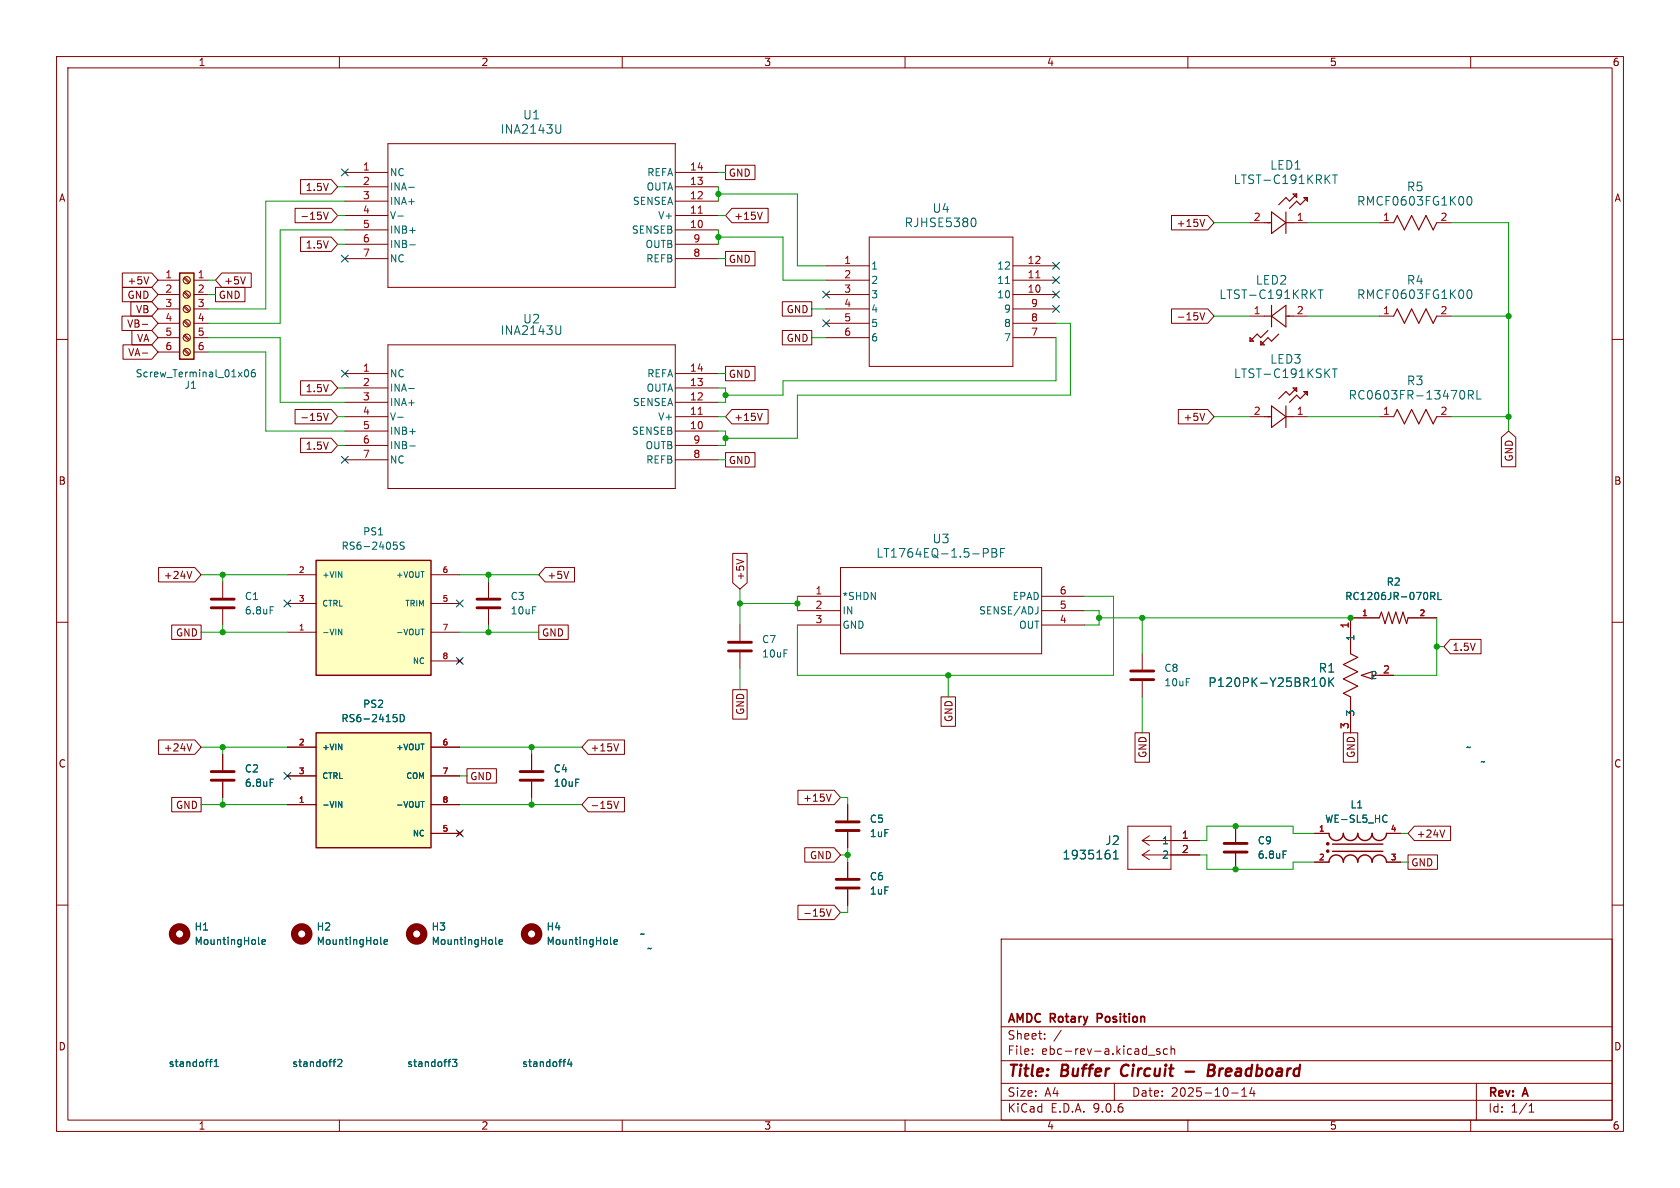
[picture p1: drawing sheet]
<svg xmlns="http://www.w3.org/2000/svg" width="297mm" height="210mm" viewBox="0 0 297 210" stroke-linecap="round" stroke-linejoin="round" font-family="sans-serif">
<g fill="none" stroke="#840000" stroke-width=".18">
<path d="M10 10h277v190h-277zM12 12h273v186h-273zM60 10v2M110 10v2M160 10v2M210 10v2M260 10v2M61 30.5h7.6M61 33h7.6M61 35.6h7.6M61 38.1h7.6M68.6 25.4h50.8v25.4h-50.8z"/>
<path d="M119.4 30.5h7.6M119.4 33h7.6M119.4 35.6h7.6M119.4 38.1h7.6M221 39.4h2.5M228.6 39.4h2.5M243.8 39.4h2.6M254 39.4h2.5M61 40.6h7.6M61 43.2h7.6M61 45.7h7.6M119.4 40.6h7.6"/>
<path d="M119.4 43.2h7.6M119.4 45.7h7.6M146 47h7.7M146 49.5h7.7M146 52.1h7.7M146 54.6h7.7M146 57.2h7.7M146 59.7h7.7M153.7 41.9h25.4v22.9h-25.4zM179.1 47h7.6M179.1 49.5h7.6M179.1 52.1h7.6"/>
<path d="M179.1 54.6h7.6M179.1 57.2h7.6M179.1 59.7h7.6M221 55.9h2.5M228.6 55.9h2.5M243.8 55.9h2.6M254 55.9h2.5M10 60h2M61 66h7.6M61 68.6h7.6M61 71.1h7.6M61 73.7h7.6"/>
<path d="M61 76.2h7.6M61 78.7h7.6M68.6 61h50.8v25.4h-50.8zM119.4 66h7.6M119.4 68.6h7.6M119.4 71.1h7.6M119.4 73.7h7.6M119.4 76.2h7.6M119.4 78.7h7.6M221 73.7h2.5M228.6 73.7h2.5M243.8 73.7h2.6"/>
<path d="M254 73.7h2.5M285 60h2M61 81.3h7.6M119.4 81.3h7.6M10 110h2M130.8 110.5v2.8M130.8 115.3v2.8M141 105.4h7.6M141 108h7.6M141 110.5h7.6M148.6 100.3h35.5v15.3h-35.5zM184.1 105.4h7.7"/>
<path d="M184.1 108h7.7M184.1 110.5h7.7M201.9 115.6v2.8M243.8 109.2h-5v2.6M243.8 119.4h2.6M248.9 109.2h5.1M285 110h2M39.4 133.4v2.7M39.4 138.2v2.8M201.9 120.4v2.8M238.8 127v2.5M149.9 142.2v2.8"/>
<path d="M149.9 147.1v2.8M149.9 152.4v2.8M149.9 157.2v2.8M218.4 146.1v2.7M218.4 150.9v2.8M232.4 147.3h2.5M232.4 152.4h2.5M245.1 147.3h2.5M245.1 152.4h2.5M10 160h2M177 166h108v32h-108zM285 160h2"/>
<path d="M60 198v2M110 198v2M160 198v2M177 194.5h108M177 191.5h108M177 187.5h108M177 181.5h108M182.5 186.3v.1M182.5 185.5v.1M184.7 183.6v.1M184.7 182.8v.1M187.6 182.1l-1.3 2"/>
<path d="M197 191.5v3M203 186.5h1.2M205 185.5l-.3-.1-.2 .2v.2l.5 .2v.3h-.5M206.4 185.5l-.4-.1-.3 .3v.4l.1 .2h.6M207 185.5l.2-.1 .4 .1 .1 .9M207 184.9v1.5M210 198v2M217.7 193.2h1.2M219.5 193.8h.9M219.5 192.7l.5-.4v1.5M221.3 192.2l-.3 1.1h.9M221.7 192.8v1"/>
<path d="M260 198v2M261 191.5v6.5M270.3 196.6h.9M270.3 195.5l.4-.4v1.5"/>
</g>
<path d="M198.5 188.5a1.27 1.27 0 0 0 0 1.6M209.6 189.4h1.5M213.6 189.2h.7M213.7 188.2h.7a.49 .49 0 0 1 .3 .5 .49 .49 0 0 1-.4 .5l.3 .1a.58 .58 0 0 1-.3 .9h-.8z" fill="none" stroke="#840000" stroke-width=".4"/>
<path d="M194 180h.6M194.6 179.2h-.6v1.5" fill="none" stroke="#840000" stroke-width=".3"/>
<g fill="none" stroke="#840000" stroke-width=".2">
<path d="M223.5 39.4h1.3M224.8 37.5l2.5 1.9-2.5 1.9zM227.3 37.5v3.8M227.3 39.4h1.3M228.6 34.3h.6v.6zM229.2 34.3l-1.2 1.3-.7-.7-1.2 1.3M230.5 34.9h.6v.7zM231.1 34.9l-1.2 1.3-.7-.6-1.2 1.2M246.4 39.4l.6-1.3 1.3 2.5 1.3-2.5 1.2 2.5 1.3-2.5 1.3 2.5 .6-1.2M221 59.7l.6 .6h-.6zM223.5 55.9h1.3M224.2 58.4l-1.3 1.3-.7-.6-1.2 1.2"/>
<path d="M224.8 55.9l2.5-1.9v3.8zM224.8 54v3.8M226.1 59.1l-1.3 1.2-.6-.6-1.3 1.3M227.3 55.9h1.3M246.4 55.9l.6-1.3 1.3 2.6 1.3-2.6 1.2 2.6 1.3-2.6 1.3 2.6 .6-1.3M222.9 60.3l.6 .7h-.6zM223.5 73.7h1.3M224.8 71.8l2.5 1.9-2.5 1.9zM227.3 71.8v3.8M227.3 73.7h1.3M228.6 68.6h.6v.6zM229.2 68.6l-1.2 1.3-.7-.7-1.2 1.3"/>
<path d="M230.5 69.2h.6v.7zM231.1 69.2l-1.2 1.3-.7-.6-1.2 1.2M246.4 73.7l.6-1.3 1.3 2.5 1.3-2.5 1.2 2.5 1.3-2.5 1.3 2.5 .6-1.2M238.8 111.8v3.8l1.2 .6-2.5 1.3 2.5 1.2-2.5 1.3 2.5 1.3-2.5 1.3 1.3 .6v3.8M242.6 118.7l-1.9 .7 1.9 .6M242.6 119.4h1.2M243.8 109.2l.4-1 .7 2 .6-2 .6 2 .7-2 .6 2 .6-2 .7 2 .2-1"/>
</g>
<g fill="none" stroke="#006464" stroke-width=".18">
<path d="M70.3 38.2h1M72.3 33.1h.9M99.1 22v1.3l-.1 .2-.4 .1M172 38.5a.83 .83 0 0 1 .6 .7 .83 .83 0 0 1-.3 .8l-.3 .1M235.6 30.9h.8M236 30.9v1.5M259.5 34.9l.2-.2a.83 .83 0 0 1 .6 .7 .83 .83 0 0 1-.3 .8l-.2 .1a.82 .82 0 0 1-.3-1.4zM72.4 40.7h1M72.4 43.3h1M99.1 57.6v1.2l-.1 .2-.4 .1M177.7 50.1h.8M233 51.2h.9"/>
<path d="M233.5 51.2v1.6M259.5 51.4l.2-.2a.83 .83 0 0 1 .6 .7 .83 .83 0 0 1-.3 .8l-.2 .1a.82 .82 0 0 1-.3-1.4zM70.3 73.8h1M72.3 68.7h.9M72.4 76.3h1M72.4 78.8h1M235.5 65.2h.9M236 65.2v1.5M259.6 69.8l.7-.1 .2-.2-.1-.3-.2-.2h-.6v1.5M260 69.8l.5 .7M261.1 69v1.5h.7M173.8 97h.6l.3 .3-.1 .4-.8 .1"/>
<path d="M175.4 97h.5l.2 .1 .1 .3-.3 .3a.41 .41 0 0 1 .4 .4 .41 .41 0 0 1-.4 .4h-.5zM175.4 97.7h.5M176.9 97.7h.5M177.6 97h-.7v1.5M183.5 107.3v.9l-.4 .3M233.8 119.8a.95 .95 0 0 0 0 1.5 .83 .83 0 0 0 .6-.6 .83 .83 0 0 0-.3-.8l-.2-.1M234.9 119.8v1.5M235.8 119.8l-.9 .9M252.9 105.4l.6-.1 .2-.2-.1-.3-.7-.1v1.3M253.2 105.4l.5 .6M254.2 104.7v1.3h.6M47.8 137.7h.6"/>
<path d="M235.1 120.5l.7 .8M226.8 150.4h.6M244.7 144.2l.3-.1 .2 .1M245.2 145.2l-.2 .2-.3-.1"/>
</g>
<path d="M123.4 37.7h.8M183.1 49.1h.7M123.4 73.2h.8" fill="none" stroke="#a90000" stroke-width=".18"/>
<path d="M128.8 113.5h4M128.8 115.1h4M199.9 118.6h4.1M37.3 136.4h4.1M37.3 137.9h4.1M199.9 120.1h4.1M147.8 145.3h4.1M147.8 146.8h4.1M147.8 155.4h4.1M147.8 157h4.1M216.4 149.1h4.1M216.4 150.6h4.1" fill="none" stroke="#840000" stroke-width=".51"/>
<g fill="#840000" stroke="#840000" stroke-width=".18">
<circle cx="234.7" cy="149.2" r=".23"/>
<circle cx="234.7" cy="150.5" r=".23"/>
</g>
<path d="M234.9 147.3a1.27 1.27 0 0 0 1.3 1.3 1.27 1.27 0 0 0 1.3-1.3 1.27 1.27 0 0 0 1.3 1.3 1.27 1.27 0 0 0 1.2-1.3 1.27 1.27 0 0 0 1.3 1.3 1.27 1.27 0 0 0 1.3-1.3 1.27 1.27 0 0 0 1.2 1.3 1.27 1.27 0 0 0 1.3-1.3M234.9 152.4a1.27 1.27 0 0 1 1.3-1.3 1.27 1.27 0 0 1 1.3 1.3 1.27 1.27 0 0 1 1.3-1.3 1.27 1.27 0 0 1 1.2 1.3 1.27 1.27 0 0 1 1.3-1.3 1.27 1.27 0 0 1 1.3 1.3 1.27 1.27 0 0 1 1.2-1.3 1.27 1.27 0 0 1 1.3 1.3M235.6 149.2h8.9M235.6 150.5h8.9" fill="none" stroke="#840000" stroke-width=".25"/>
<path d="M55.9 99.1h20.3v20.3h-20.3z" fill="#ffffc2"/>
<path d="M55.9 99.1h20.3v20.3h-20.3z" fill="none" stroke="#840000" stroke-width=".25"/>
<g fill="none" stroke="#840000" stroke-width=".18">
<path d="M39.4 102.9v2.8M39.4 107.7v2.8M50.8 101.6h5.1M50.8 106.7h5.1M50.8 111.8h5.1M76.2 101.6h5.1M76.2 106.7h5.1M76.2 111.8h5.1M76.2 116.8h5.1M80.9 116.5l.8 .7M81.7 116.5l-.8 .7M86.4 102.9v2.8"/>
<path d="M86.4 107.7v2.8"/>
</g>
<path d="M69.6 95.8h.6M69.7 96.3h.3l.2 .3-.1 .4-.4 .1M71.5 95.9l-.5-.1-.2 .2v.3l.5 .3 .2 .3-.3 .2-.5-.1M47.8 107.3h.6M59.9 111.2l.5 1v-1M74.4 111.2h.6M107.9 166.8l.2 .1M108.5 166.5l.6-.1v-.2l-.4-.1-.2 .2 .1 .6h.5" fill="none" stroke="#006464" stroke-width=".18"/>
<path d="M37.3 105.9h4.1M37.3 107.4h4.1M84.3 105.9h4.1M84.3 107.4h4.1" fill="none" stroke="#840000" stroke-width=".51"/>
<circle cx="94" cy="165.1" r="1.27" fill="none" stroke="#840000" stroke-width="1.3"/>
<path d="M55.9 129.5h20.3v20.4h-20.3z" fill="#ffffc2"/>
<path d="M55.9 129.5h20.3v20.4h-20.3z" fill="none" stroke="#840000" stroke-width=".25"/>
<g fill="none" stroke="#840000" stroke-width=".18">
<path d="M50.8 132.1h5.1M50.8 137.2h5.1M76.2 132.1h5.1M76.2 137.2h5.1M50.8 142.2h5.1M76.2 142.2h5.1M76.2 147.3h5.1M80.9 146.9l.8 .8M81.7 146.9l-.8 .8M199.4 146.1h7.6v7.6h-7.6zM201.9 148.6h10.2M201.9 148.6l1.3 .8"/>
<path d="M201.9 151.1h10.2M201.9 151.1l1.3 .9M203.2 147.7l-1.3 .9M203.2 150.3l-1.3 .8"/>
</g>
<path d="M69.5 126.3h.7M70 126.8l.2 .2v.3l-.2 .3M70.8 126.3a.64 .64 0 0 1 .7 .6 .64 .64 0 0 1-.7 .7zM59.9 141.7l.5 1v-1M74.4 141.7h.6M196.8 151.8h.9M196.8 150.7l.5-.4v1.5" fill="none" stroke="#006464" stroke-width=".18"/>
<path d="M31.7 48.3h2.6v15.2h-2.6z" fill="#ffffc2"/>
<path d="M31.7 48.3h2.6v15.2h-2.6z" fill="none" stroke="#840000" stroke-width=".25"/>
<g fill="none" stroke="#840000" stroke-width=".18">
<path d="M52.2 36.8h6.4l1.1 1.3-1.1 1.3h-6.4zM53.1 31.7h5.5l1.1 1.3-1.1 1.3h-5.5zM57.2 37.5l.4 1.3 .4-1.3M128.3 29.2h5.2v2.6h-5.2zM129.4 36.8h6.4v2.6h-6.4l-1.1-1.3zM134.8 37.5l-.5 1.3M207.1 38.1h6.4l1.1 1.3-1.1 1.2h-6.4zM213 38.8l-.4 1.2M21.6 55.9h5.2l1.1 1.3-1.1 1.2h-5.2zM21.6 50.8h5.2l1.1 1.3-1.1 1.2h-5.2zM21.6 48.3h5.2l1.1 1.2-1.1 1.3h-5.2zM23.1 53.3h3.7l1.1 1.3-1.1 1.3h-3.7z"/>
<path d="M23.3 58.4h3.5l1.1 1.3-1.1 1.3h-3.5zM25.1 57.3h1M26.3 48.9l-.4 1.3M27.9 49.5h3.8M27.9 52.1h3.8M27.9 54.6h3.8M27.9 57.2h3.8M27.9 59.7h3.8M32.5 49.2l.9 .8M32.5 51.7l.9 .9M32.5 54.3l.9 .8M32.5 56.8l.9 .9"/>
<path d="M32.5 59.4l.9 .8M32.7 49l.8 .9M32.7 51.6l.8 .8M32.7 54.1l.8 .8M32.7 56.6l.8 .9M32.7 59.2l.8 .8M34.3 49.5h2.5M34.3 52.1h2.5M34.3 54.6h2.5M34.3 57.2h2.5M34.3 59.7h2.5M38.1 50.8h5.2v2.5h-5.2z"/>
<path d="M39.2 48.3h5.2v2.5h-5.2l-1.1-1.3zM43.4 48.9l-.4 1.3M53.1 41.9h5.5l1.1 1.3-1.1 1.3h-5.5zM128.3 44.4h5.2v2.6h-5.2zM138.3 58.4h5.2v2.6h-5.2zM138.3 53.3h5.2v2.6h-5.2zM207.1 54.6h6.4l1.1 1.3-1.1 1.3h-6.4zM212.1 55.3l.5 1.3 .4-1.3M21.7 61h5.1l1.1 1.2-1.1 1.3h-5.1zM25.1 62.4h1M27.9 62.2h3.8M32.5 61.9l.9 .8"/>
<path d="M32.7 61.7l.8 .9M34.3 62.2h2.5M52.2 72.4h6.4l1.1 1.3-1.1 1.2h-6.4zM53.1 67.3h5.5l1.1 1.3-1.1 1.3h-5.5zM53.1 77.5h5.5l1.1 1.2-1.1 1.3h-5.5zM57.2 73.1l.4 1.2 .4-1.2M128.3 64.8h5.2v2.5h-5.2zM129.4 72.4h6.4v2.5h-6.4l-1.1-1.2zM134.8 73.1l-.5 1.2M208.3 72.4h5.2l1.1 1.3-1.1 1.2h-5.2zM213 73.1l-.4 1.2M265.4 77.3l1.3-1.1 1.3 1.1v5.2h-2.6z"/>
<path d="M128.3 80h5.2v2.6h-5.2zM129.5 97.8h2.6v5.2l-1.3 1.1-1.3-1.1zM130.2 98.9l1.3 .4M28 100.3h6.4l1.2 1.3-1.2 1.3h-6.4zM30.4 110.5h5.2v2.5h-5.2zM33.9 101l-.4 1.3M95.2 110.5h5.3v2.5h-5.3zM96.4 100.3h5.2v2.6h-5.2l-1.2-1.3zM100.5 101l-.4 1.3M243.8 109.2h-5v2.6M243.8 119.4h2.6M248.9 109.2h5.1"/>
<path d="M256.4 113h5.4v2.6h-5.4l-1.1-1.3zM28 130.8h6.4l1.2 1.3-1.2 1.3h-6.4zM33.9 131.5l-.4 1.3M39.4 133.4v2.7M39.4 138.2v2.8M50.8 132.1h5.1M50.8 137.2h5.1M76.2 132.1h5.1M76.2 137.2h5.1M82.5 135.9h5.3v2.5h-5.3zM94 133.4v2.7M94 138.2v2.8"/>
<path d="M104 130.8h6.4v2.6h-6.4l-1.1-1.3zM109.4 131.5l-.5 1.3M129.5 121.9h2.6v5.2h-2.6zM141.1 139.7h6.4l1.1 1.3-1.1 1.2h-6.4zM166.4 123.2h2.5v5.2h-2.5zM200.7 129.5h2.5v5.2h-2.5zM237.5 129.5h2.5v5.2h-2.5zM238.8 127v2.5M30.4 141h5.2v2.5h-5.2zM50.8 142.2h5.1M76.2 147.3h5.1M76.2 142.2h5.1"/>
<path d="M80.9 146.9l.8 .8M81.7 146.9l-.8 .8M104 141h6.4v2.5h-6.4l-1.1-1.3zM108.5 141.6l.4 1.3 .5-1.3M142.3 149.9h5.2l1.1 1.2-1.1 1.3h-5.2zM146.9 140.4l-.4 1.2M149.9 142.2v2.8M149.9 147.1v2.8M149.9 152.4v2.8M149.9 157.2v2.8M207 148.6h5.1M207 151.1h5.1"/>
<path d="M218.4 146.1v2.7M218.4 150.9v2.8M232.4 147.3h2.5M232.4 152.4h2.5M245.1 147.3h2.5M245.1 152.4h2.5M248.9 151.1h5.2v2.6h-5.2zM250 146h6.4v2.6h-6.4l-1.1-1.3zM255.4 146.7l-.4 1.3M141.1 160h6.4l1.1 1.3-1.1 1.3h-6.4zM146.1 160.7l.4 1.3 .4-1.3"/>
<circle cx="33" cy="52.1" r=".63"/>
<circle cx="33" cy="54.6" r=".63"/>
<circle cx="33" cy="49.5" r=".63"/>
<circle cx="33" cy="57.1" r=".63"/>
<circle cx="33" cy="59.7" r=".63"/>
<circle cx="33" cy="62.2" r=".63"/>
</g>
<g fill="none" stroke="#006464" stroke-width=".18">
<path d="M43.4 65.4l.1-.1a.68 .68 0 0 1 .5 .7 .68 .68 0 0 1-.5 .6 .84 .84 0 0 1-.1-1.2zM45 65.3l-.3 .1a.86 .86 0 0 0 0 1.2l.4-.1 .1-.4-.3-.3h-.2l-.3 .3M233.8 119.8a.95 .95 0 0 0 0 1.5 .83 .83 0 0 0 .6-.6 .83 .83 0 0 0-.3-.8l-.2-.1M234.9 119.8v1.5M235.8 119.8l-.9 .9M252.9 105.4l.6-.1 .2-.2-.1-.3-.7-.1v1.3M253.2 105.4l.5 .6M254.2 104.7v1.3h.6M47.8 137.7h.6M69.5 126.3h.7M70 126.8l.2 .2v.3l-.2 .3M70.8 126.3a.64 .64 0 0 1 .7 .6 .64 .64 0 0 1-.7 .7z"/>
<path d="M235.1 120.5l.7 .8M59.9 141.7l.5 1v-1M74.4 141.7h.6M196.8 151.8h.9M196.8 150.7l.5-.4v1.5M226.8 150.4h.6M244.7 144.2l.3-.1 .2 .1M245.2 145.2l-.2 .2-.3-.1M45.7 166.8l.2 .1M46.3 166.5l.6-.1v-.2l-.4-.1-.2 .2 .1 .6h.5M67.3 166.8l.2 .1M67.9 166.5l.6-.1-.1-.2-.3-.1-.2 .2 .1 .6h.4"/>
<path d="M87.6 166.8l.2 .1M88.2 166.5l.6-.1v-.2l-.4-.1-.2 .2 .1 .6h.5M107.9 166.8l.2 .1M108.5 166.5l.6-.1v-.2l-.4-.1-.2 .2 .1 .6h.5M37 187.7h.5M37.5 187.3h-.2M37.9 188.5h.7M37.9 187.6l.3-.3v1.2M59.7 187.4l.5-.1 .2 .3-.7 .9h.7M80 187.3h.8l-.5 .5 .4 .1v.5l-.2 .1-.5-.1M100.7 187.2l-.3 .9h.7M101 187.7v.8"/>
</g>
<g fill="none" stroke="#840000" stroke-width="1.3">
<circle cx="31.7" cy="165.1" r="1.27"/>
<circle cx="53.3" cy="165.1" r="1.27"/>
<circle cx="73.7" cy="165.1" r="1.27"/>
</g>
<path d="M91.9 136.4h4.1M91.9 137.9h4.1" fill="none" stroke="#840000" stroke-width=".51"/>
<g fill="none" stroke="#009600" stroke-width=".18">
<path d="M59.7 38.1h1.3M59.7 33h1.3M61 35.6h-14v19h-10.2M127 38.1h1.3M127 30.5h1.3M127 33v2.6M127 34.3h14v12.7h5M214.6 39.4h6.4M231.1 39.4h12.7M256.5 39.4h10.2v36.8M36.8 59.7h12.7v11.4h11.5M36.8 49.5h1.3"/>
<path d="M36.8 52.1h1.3M59.7 43.2h1.3M61 40.6h-11.5v16.6h-12.7M127 40.6v2.6M127 45.7h1.3M127 41.9h11.4v7.6h7.6M143.5 54.6h2.5M143.5 59.7h2.5M186.7 59.7v7.6h-48.3v2.6h-10.1M186.7 57.2h2.5v12.7h-48.2v7.6h-12.7M214.6 55.9h6.4M231.1 55.9h12.7"/>
<path d="M256.5 55.9h10.2M36.8 62.2h10.2v14h14M59.7 73.7h1.3M59.7 68.6h1.3M59.7 78.7h1.3M127 73.7h1.3M127 68.6h1.3v2.5h-1.3M127 76.2h1.3v2.5h-1.3M127 66h1.3M214.6 73.7h6.4M231.1 73.7h12.7M256.5 73.7h10.2"/>
<path d="M127 81.3h1.3M35.6 101.6h15.2M35.6 111.8h15.2M39.4 101.6v1.3M39.4 110.5v1.3M81.3 101.6h13.9M81.3 111.8h13.9M86.4 101.6v1.3M86.4 110.5v1.3M130.8 104.1v6.4M130.8 118.1v3.8M130.8 106.7h10.2"/>
<path d="M141 105.4v2.6M167.6 119.4v3.8M191.8 108h2.5v2.5h-2.5M191.8 105.4h5v14h-55.8v-8.9M194.3 109.2h44.5M201.9 109.2v6.4M254 109.2v10.2h-7.6M254 114.3h1.3M35.6 132.1h15.2M39.4 132.1v1.3M81.3 132.1h21.6M81.3 137.2h1.2"/>
<path d="M94 132.1v1.3M201.9 123.2v6.3M35.6 142.2h15.2M39.4 141v1.2M81.3 142.2h21.6M94 141v1.2M148.6 141h1.3v1.2M148.6 151.1h1.3M149.9 149.9v2.5M212.1 151.1h1.3v2.6h15.2v-1.3h3.8M232.4 147.3h-3.8v-1.2h-15.2v2.5h-1.3M247.6 152.4h1.3"/>
<path d="M247.6 147.3h1.3M149.9 160v1.3h-1.3"/>
</g>
<g fill="none" stroke="#000084" stroke-width=".18">
<path d="M60.4 29.9l1.2 1.2M61.6 29.9l-1.2 1.2M60.4 45.1l1.2 1.2M61.6 45.1l-1.2 1.2M145.4 56.5l1.3 1.3M145.4 51.5l1.3 1.2M146.7 56.5l-1.3 1.3M146.7 51.5l-1.3 1.2M186.1 48.9l1.2 1.2M186.1 54l1.2 1.2M186.1 46.4l1.2 1.2M186.1 51.5l1.2 1.2"/>
<path d="M187.3 48.9l-1.2 1.2M187.3 54l-1.2 1.2M187.3 46.4l-1.2 1.2M187.3 51.5l-1.2 1.2M60.4 65.4l1.2 1.2M61.6 65.4l-1.2 1.2M60.4 80.7l1.2 1.2M61.6 80.7l-1.2 1.2M50.2 106.1l1.2 1.2M51.4 106.1l-1.2 1.2M80.7 116.2l1.2 1.2M80.7 106.1l1.2 1.2"/>
<path d="M81.9 106.1l-1.2 1.2M81.9 116.2l-1.2 1.2M50.2 136.6l1.2 1.2M51.4 136.6l-1.2 1.2M80.7 146.7l1.2 1.2M81.9 146.7l-1.2 1.2"/>
</g>
<g fill="#009600" stroke="#009600" stroke-width=".18">
<circle cx="266.7" cy="73.7" r=".46"/>
<circle cx="266.7" cy="55.9" r=".46"/>
<circle cx="130.8" cy="106.7" r=".46"/>
<circle cx="141" cy="106.7" r=".46"/>
<circle cx="167.6" cy="119.4" r=".46"/>
<circle cx="149.9" cy="151.1" r=".46"/>
<circle cx="194.3" cy="109.2" r=".46"/>
<circle cx="128.3" cy="77.5" r=".46"/>
<circle cx="128.3" cy="69.9" r=".46"/>
<circle cx="254" cy="114.3" r=".46"/>
<circle cx="238.8" cy="109.2" r=".46"/>
<circle cx="218.4" cy="146.1" r=".46"/>
<circle cx="218.4" cy="153.7" r=".46"/>
<circle cx="201.9" cy="109.2" r=".46"/>
<circle cx="127" cy="41.9" r=".46"/>
<circle cx="127" cy="34.3" r=".46"/>
<circle cx="39.4" cy="142.2" r=".46"/>
<circle cx="86.4" cy="101.6" r=".46"/>
<circle cx="39.4" cy="111.8" r=".46"/>
<circle cx="39.4" cy="132.1" r=".46"/>
<circle cx="86.4" cy="111.8" r=".46"/>
<circle cx="39.4" cy="101.6" r=".46"/>
<circle cx="94" cy="132.1" r=".46"/>
<circle cx="94" cy="142.2" r=".46"/>
</g>
<g font-size="2.8" fill="#840000">
<text x="178" y="190.9">Title:</text>
<text x="187.7" y="190.9">Buffer</text>
<text x="199" y="190.9">Circuit</text>
<text x="216" y="190.9">Breadboard</text>
</g>
<g font-size="2.1" fill="#006464">
<text x="88.4" y="23.9">INA2143U</text>
<text x="92.4" y="21.3">U1</text>
<text x="218" y="32.7">LTST-C191KRKT</text>
<text x="224.5" y="30.2">LED1</text>
<text x="248.6" y="34">R5</text>
<text x="159.8" y="40.4">RJHSE5380</text>
<text x="164.8" y="37.8">U4</text>
<text x="239.8" y="36.6">RMCF0603FG1K00</text>
<text x="215.5" y="53.1">LTST-C191KRKT</text>
<text x="221.9" y="50.5">LED2</text>
<text x="239.8" y="53.1">RMCF0603FG1K00</text>
<text x="248.6" y="50.5">R4</text>
<text x="88.4" y="59.4">INA2143U</text>
<text x="92.4" y="57.4">U2</text>
<text x="224.5" y="64.5">LED3</text>
<text x="218" y="67">LTST-C191KSKT</text>
<text x="238.3" y="70.8">RC0603FR-13470RL</text>
<text x="248.6" y="68.3">R3</text>
<text x="154.8" y="98.8">LT1764EQ-1.5-PBF</text>
<text x="164.8" y="96.2">U3</text>
<text x="233" y="119.1">R1</text>
<text x="213.5" y="121.6">P120PK-Y25BR10K</text>
<text x="195.3" y="149.6">J2</text>
<text x="187.8" y="152.1">1935161</text>
</g>
<g font-size="2.1" fill="#840000">
<text x="178" y="184">Sheet:</text>
<text x="178" y="181.2">AMDC</text>
<text x="185.7" y="181.2">Rotary</text>
<text x="194.6" y="181.2">Position</text>
<text x="178" y="186.7">File:</text>
<text x="184.1" y="186.7">ebc-rev-a.kicad_sch</text>
<text x="178" y="196.9">KiCad</text>
<text x="178" y="194.1">Size:</text>
<text x="184.7" y="194.1">A4</text>
<text x="185.7" y="196.9">E.D.A.</text>
<text x="193.3" y="196.9">9.0.6</text>
<text x="200" y="194.1">Date:</text>
<text x="207" y="194.1">2025-10-14</text>
<text x="263" y="194.3">Rev:</text>
<text x="263" y="196.9">Id:</text>
<text x="267.1" y="196.9">1/1</text>
<text x="269.4" y="194.3">A</text>
</g>
<g font-size="1.8" fill="#840000">
<text x="35" y="11.9">1</text>
<text x="85" y="11.9">2</text>
<text x="135" y="11.9">3</text>
<text x="185" y="11.9">4</text>
<text x="235" y="11.9">5</text>
<text x="285" y="11.9">6</text>
<text x="10.3" y="35.9">A</text>
<text x="53.9" y="34">1.5V</text>
<text x="128.7" y="31.4">GND</text>
<text x="285.3" y="35.9">A</text>
<text x="53" y="39.1">-15V</text>
<text x="129.7" y="39.1">+15V</text>
<text x="207.9" y="40.3">+15V</text>
<text x="53.9" y="44.1">1.5V</text>
<text x="128.7" y="46.7">GND</text>
<text x="22.4" y="53">GND</text>
<text x="22.4" y="50.5">+5V</text>
<text x="38.6" y="53">GND</text>
<text x="39.5" y="50.5">+5V</text>
<text x="22.4" y="58.1">VB-</text>
<text x="23.9" y="55.6">VB</text>
<text x="139" y="55.6">GND</text>
<text x="207.9" y="56.8">-15V</text>
<text x="22.6" y="63.2">VA-</text>
<text x="24.1" y="60.6">VA</text>
<text x="139" y="60.6">GND</text>
<text x="53.9" y="69.5">1.5V</text>
<text x="128.7" y="67">GND</text>
<text x="53" y="74.6">-15V</text>
<text x="129.7" y="74.6">+15V</text>
<text x="209.1" y="74.6">+5V</text>
<text x="53.9" y="79.7">1.5V</text>
<text x="128.7" y="82.2">GND</text>
<text x="267.7" y="81.7" transform="rotate(-90 267.7 81.7)">GND</text>
<text x="10.3" y="85.9">B</text>
<text x="285.3" y="85.9">B</text>
<text x="28.8" y="102.6">+24V</text>
<text x="96.7" y="102.6">+5V</text>
<text x="131.8" y="102.7" transform="rotate(-90 131.8 102.7)">+5V</text>
<text x="31" y="112.7">GND</text>
<text x="95.7" y="112.7">GND</text>
<text x="256.7" y="115.3">1.5V</text>
<text x="131.8" y="126.5" transform="rotate(-90 131.8 126.5)">GND</text>
<text x="168.6" y="127.7" transform="rotate(-90 168.6 127.7)">GND</text>
<text x="10.3" y="135.9">C</text>
<text x="28.8" y="133">+24V</text>
<text x="104.3" y="133">+15V</text>
<text x="202.9" y="134.1" transform="rotate(-90 202.9 134.1)">GND</text>
<text x="239.7" y="134.1" transform="rotate(-90 239.7 134.1)">GND</text>
<text x="285.3" y="135.9">C</text>
<text x="31" y="143.2">GND</text>
<text x="83" y="138.1">GND</text>
<text x="104.3" y="143.2">-15V</text>
<text x="141.9" y="141.9">+15V</text>
<text x="250.3" y="148.3">+24V</text>
<text x="143.1" y="152.1">GND</text>
<text x="249.4" y="153.4">GND</text>
<text x="141.9" y="162.2">-15V</text>
<text x="10.3" y="185.9">D</text>
<text x="285.3" y="185.9">D</text>
<text x="35" y="199.9">1</text>
<text x="85" y="199.9">2</text>
<text x="135" y="199.9">3</text>
<text x="185" y="199.9">4</text>
<text x="235" y="199.9">5</text>
<text x="285" y="199.9">6</text>
</g>
<g font-size="1.8" fill="#a90000">
<text x="64.1" y="30.2">1</text>
<text x="64.1" y="32.8">2</text>
<text x="64.1" y="35.3">3</text>
<text x="121.9" y="30.2">14</text>
<text x="121.9" y="32.8">13</text>
<text x="121.9" y="35.3">12</text>
<text x="64.1" y="37.8">4</text>
<text x="64.1" y="40.4">5</text>
<text x="121.9" y="37.8">11</text>
<text x="121.9" y="40.4">10</text>
<text x="221.5" y="39.1">2</text>
<text x="229.2" y="39.1">1</text>
<text x="244.4" y="39.1">1</text>
<text x="254.6" y="39.1">2</text>
<text x="64.1" y="42.9">6</text>
<text x="64.1" y="45.5">7</text>
<text x="122.5" y="42.9">9</text>
<text x="122.5" y="45.5">8</text>
<text x="149.2" y="46.7">1</text>
<text x="181.6" y="46.7">12</text>
<text x="29.1" y="49.3">1</text>
<text x="29.1" y="51.8">2</text>
<text x="34.9" y="49.3">1</text>
<text x="34.9" y="51.8">2</text>
<text x="149.2" y="49.3">2</text>
<text x="149.2" y="51.8">3</text>
<text x="181.6" y="49.3">11</text>
<text x="181.6" y="51.8">10</text>
<text x="29.1" y="54.4">3</text>
<text x="29.1" y="56.9">4</text>
<text x="29.1" y="59.4">5</text>
<text x="34.9" y="54.4">3</text>
<text x="34.9" y="56.9">4</text>
<text x="34.9" y="59.4">5</text>
<text x="149.2" y="54.4">4</text>
<text x="149.2" y="56.9">5</text>
<text x="149.2" y="59.4">6</text>
<text x="182.2" y="54.4">9</text>
<text x="182.2" y="56.9">8</text>
<text x="182.2" y="59.4">7</text>
<text x="221.5" y="55.6">1</text>
<text x="229.2" y="55.6">2</text>
<text x="244.4" y="55.6">1</text>
<text x="254.6" y="55.6">2</text>
<text x="29.1" y="62">6</text>
<text x="34.9" y="62">6</text>
<text x="64.1" y="65.8">1</text>
<text x="121.9" y="65.8">14</text>
<text x="64.1" y="68.3">2</text>
<text x="64.1" y="70.9">3</text>
<text x="121.9" y="68.3">13</text>
<text x="121.9" y="70.9">12</text>
<text x="64.1" y="73.4">4</text>
<text x="64.1" y="75.9">5</text>
<text x="121.9" y="73.4">11</text>
<text x="121.9" y="75.9">10</text>
<text x="221.5" y="73.4">2</text>
<text x="229.2" y="73.4">1</text>
<text x="244.4" y="73.4">1</text>
<text x="254.6" y="73.4">2</text>
<text x="64.1" y="78.5">6</text>
<text x="64.1" y="81">7</text>
<text x="122.5" y="78.5">9</text>
<text x="122.5" y="81">8</text>
<text x="144.1" y="105.2">1</text>
<text x="144.1" y="107.7">2</text>
<text x="187.3" y="105.2">6</text>
<text x="187.3" y="107.7">5</text>
<text x="144.1" y="110.2">3</text>
<text x="187.3" y="110.2">4</text>
<text x="238.5" y="111.2" transform="rotate(-90 238.5 111.2)">1</text>
<text x="244.4" y="119.1">2</text>
<text x="238.5" y="129" transform="rotate(-90 238.5 129)">3</text>
<text x="208.8" y="148.3">1</text>
<text x="208.8" y="150.9">2</text>
</g>
<g font-size="1.8" fill="#006464">
<text x="68.8" y="31.3">NC</text>
<text x="68.8" y="33.9">INA-</text>
<text x="114.2" y="33.9">OUTA</text>
<text x="114.3" y="31.3">REFA</text>
<text x="68.8" y="36.4">INA+</text>
<text x="68.8" y="39">V-</text>
<text x="68.8" y="41.5">INB+</text>
<text x="111.6" y="41.5">SENSEB</text>
<text x="111.8" y="36.4">SENSEA</text>
<text x="116.3" y="39">V+</text>
<text x="68.8" y="44">INB-</text>
<text x="68.8" y="46.6">NC</text>
<text x="114" y="44">OUTB</text>
<text x="114.1" y="46.6">REFB</text>
<text x="153.9" y="47.9">1</text>
<text x="176.2" y="47.9">12</text>
<text x="153.9" y="50.4">2</text>
<text x="153.9" y="52.9">3</text>
<text x="176.2" y="50.4">11</text>
<text x="176.2" y="52.9">10</text>
<text x="153.9" y="55.5">4</text>
<text x="153.9" y="58">5</text>
<text x="177.4" y="55.5">9</text>
<text x="177.4" y="58">8</text>
<text x="153.9" y="60.6">6</text>
<text x="177.4" y="60.6">7</text>
<text x="23.9" y="66.9">Screw_Terminal_01x06</text>
<text x="32.5" y="68.9">J1</text>
<text x="68.8" y="66.9">NC</text>
<text x="68.8" y="69.4">INA-</text>
<text x="68.8" y="72">INA+</text>
<text x="111.8" y="72">SENSEA</text>
<text x="114.2" y="69.4">OUTA</text>
<text x="114.3" y="66.9">REFA</text>
<text x="68.8" y="74.5">V-</text>
<text x="68.8" y="77.1">INB+</text>
<text x="111.6" y="77.1">SENSEB</text>
<text x="116.3" y="74.5">V+</text>
<text x="68.8" y="79.6">INB-</text>
<text x="68.8" y="82.1">NC</text>
<text x="114" y="79.6">OUTB</text>
<text x="114.1" y="82.1">REFB</text>
<text x="64.1" y="94.8">PS1</text>
<text x="60.3" y="97.4">RS6-2405S</text>
<text x="43.2" y="106.3">C1</text>
<text x="90.2" y="106.3">C3</text>
<text x="148.8" y="106.3">*SHDN</text>
<text x="178.9" y="106.3">EPAD</text>
<text x="237.7" y="106.3">RC1206JR-070RL</text>
<text x="245" y="103.7">R2</text>
<text x="43.2" y="108.8">6.8uF</text>
<text x="90.2" y="108.8">10uF</text>
<text x="134.6" y="113.9">C7</text>
<text x="148.8" y="108.8">IN</text>
<text x="148.8" y="111.4">GND</text>
<text x="173" y="108.8">SENSE/ADJ</text>
<text x="180.1" y="111.4">OUT</text>
<text x="239.6" y="113.4" transform="rotate(-90 239.6 113.4)">1</text>
<text x="134.6" y="116.4">10uF</text>
<text x="205.7" y="119">C8</text>
<text x="64.1" y="125.3">PS2</text>
<text x="205.7" y="121.5">10uF</text>
<text x="242.2" y="120.2">2</text>
<text x="60.3" y="127.9">RS6-2415D</text>
<text x="239.6" y="126.7" transform="rotate(-90 239.6 126.7)">3</text>
<text x="43.2" y="136.8">C2</text>
<text x="97.8" y="136.8">C4</text>
<text x="259.1" y="132.9">~</text>
<text x="261.6" y="135.5">~</text>
<text x="43.2" y="139.3">6.8uF</text>
<text x="97.8" y="139.3">10uF</text>
<text x="238.6" y="143.1">L1</text>
<text x="153.7" y="145.6">C5</text>
<text x="153.7" y="148.2">1uF</text>
<text x="205.3" y="149.5">1</text>
<text x="222.3" y="149.5">C9</text>
<text x="234.2" y="145.6">WE-SL5_HC</text>
<text x="153.7" y="155.8">C6</text>
<text x="205.3" y="152">2</text>
<text x="222.3" y="152">6.8uF</text>
<text x="153.7" y="158.3">1uF</text>
<text x="34.3" y="164.7">H1</text>
<text x="34.3" y="167.2">MountingHole</text>
<text x="55.9" y="164.7">H2</text>
<text x="55.9" y="167.2">MountingHole</text>
<text x="76.2" y="164.7">H3</text>
<text x="76.2" y="167.2">MountingHole</text>
<text x="96.5" y="164.7">H4</text>
<text x="96.5" y="167.2">MountingHole</text>
<text x="113" y="166">~</text>
<text x="114.3" y="168.5">~</text>
<text x="29.7" y="188.8">standoff1</text>
<text x="51.6" y="188.8">standoff2</text>
<text x="71.9" y="188.8">standoff3</text>
<text x="92.2" y="188.8">standoff4</text>
</g>
<g font-size="1.4" fill="#a90000">
<text x="52.7" y="101.3">2</text>
<text x="78.1" y="101.3">6</text>
<text x="52.7" y="106.4">3</text>
<text x="78.1" y="106.4">5</text>
<text x="52.7" y="111.5">1</text>
<text x="78.1" y="111.5">7</text>
<text x="240.7" y="109">1</text>
<text x="250.8" y="109">2</text>
<text x="78.1" y="116.6">8</text>
<text x="52.7" y="131.8">2</text>
<text x="78.1" y="131.8">6</text>
<text x="52.7" y="136.9">3</text>
<text x="78.1" y="136.9">7</text>
<text x="52.7" y="142">1</text>
<text x="78.1" y="142">8</text>
<text x="78.1" y="147.1">5</text>
<text x="233.1" y="147.1">1</text>
<text x="245.8" y="147.1">4</text>
<text x="233.1" y="152.1">2</text>
<text x="245.8" y="152.1">3</text>
</g>
<g font-size="1.4" fill="#006464">
<text x="56.9" y="102.3">+VIN</text>
<text x="56.9" y="107.4">CTRL</text>
<text x="69.9" y="102.3">+VOUT</text>
<text x="71.5" y="107.4">TRIM</text>
<text x="56.9" y="112.5">-VIN</text>
<text x="69.9" y="112.5">-VOUT</text>
<text x="72.8" y="117.6">NC</text>
<text x="56.9" y="132.8">+VIN</text>
<text x="56.9" y="137.9">CTRL</text>
<text x="69.9" y="132.8">+VOUT</text>
<text x="71.7" y="137.9">COM</text>
<text x="56.9" y="143">-VIN</text>
<text x="69.9" y="143">-VOUT</text>
<text x="72.8" y="148.1">NC</text>
</g>
</svg>
